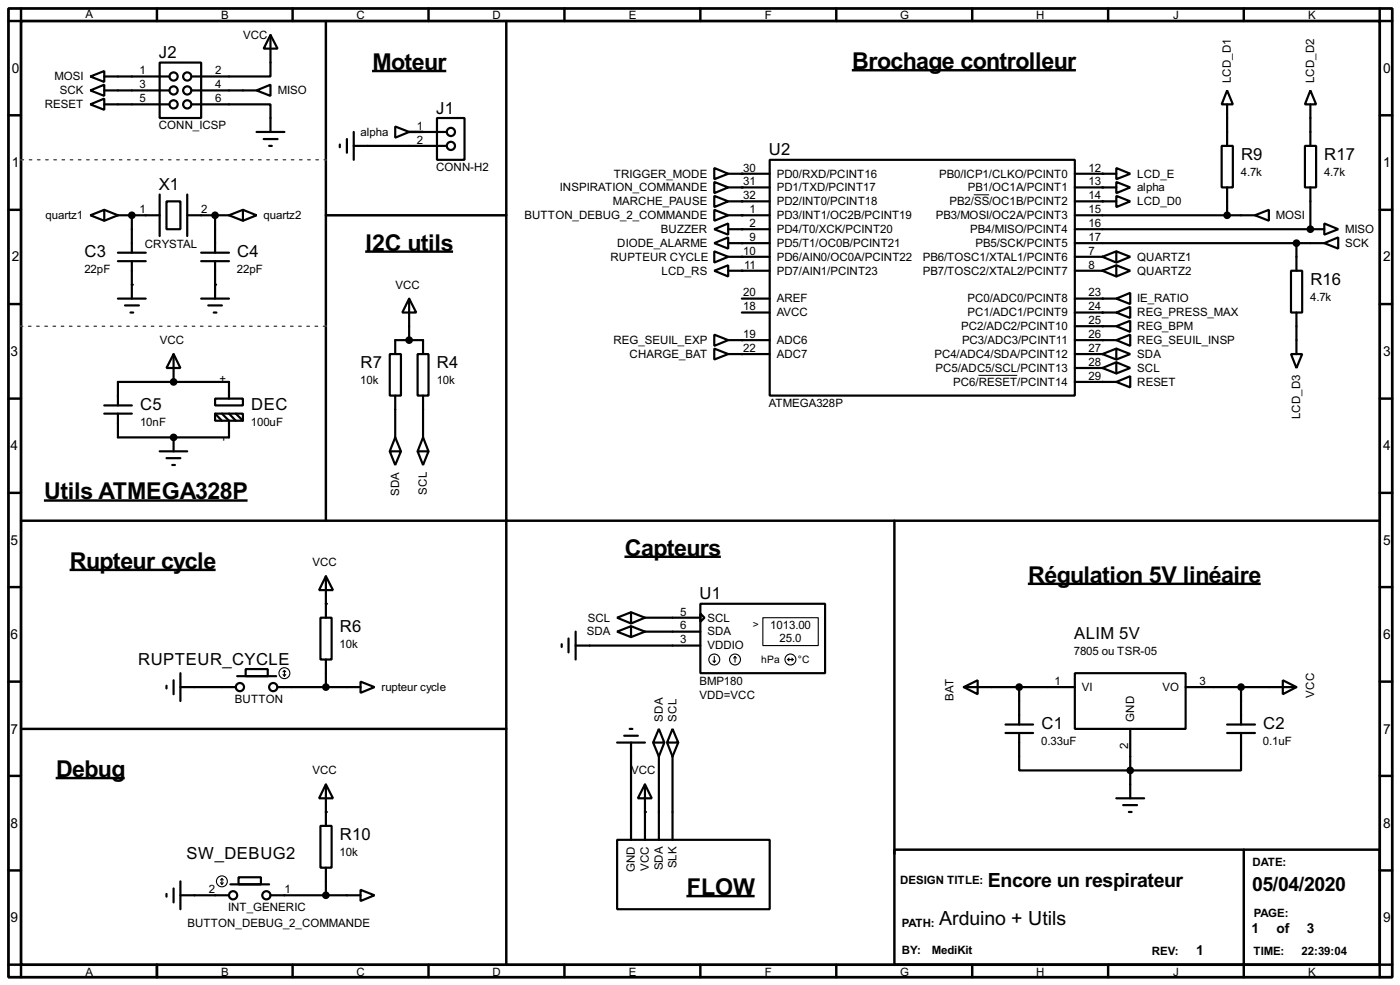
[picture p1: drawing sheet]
<svg xmlns="http://www.w3.org/2000/svg" width="256mm" height="180mm" viewBox="0 0 256 180" stroke-linecap="round" stroke-linejoin="round" font-family="sans-serif">
<path d="M1.6 1.6h253.5v177.3h-253.5zM3.9 3.9h248.9v172.7h-248.9z" fill="none" stroke="#000" stroke-width=".5"/>
<g fill="none" stroke="#000" stroke-width=".45">
<path d="M3.9 1.6v2.3h-2.3M28.8 1.6v2.3M53.6 1.6v2.3M59.7 3.9v91.4M68.2 13h13.6M78.5 1.6v2.3M92.8 3.9v172.7M103.4 1.6v2.3M128.3 1.6v2.3M153.2 1.6v2.3M156.1 12.9h41M178.1 1.6v2.3"/>
<path d="M203 1.6v2.3M227.9 1.6v2.3M252.8 1.6v2.3h2.3M1.6 21.1h2.3M1.6 38.4h2.3M59.7 39.4h33.1M252.8 21.1h2.3M252.8 38.4h2.3M1.6 55.7h2.3M66.9 46.1h16.1M252.8 55.7h2.3M1.6 73h2.3"/>
<path d="M252.8 73h2.3M1.6 90.2h2.3M3.9 95.3h248.9M8.1 91.6h37.3M163.9 95.3v61M252.8 90.2h2.3M1.6 107.5h2.3M12.8 104.3h26.7M114.4 101.9h17.7M188.3 106.9h42.7M252.8 107.5h2.3M1.6 124.8h2.3"/>
<path d="M3.9 133.4h88.9M252.8 124.8h2.3M1.6 142h2.3M1.6 159.3h2.3M10.2 142.4h12.7M163.9 155.5h88.9v21.1h-88.9zM227.9 155.5v23.4M252.8 142h2.3M252.8 159.3h2.3M1.6 176.6h2.3v2.3M28.8 176.6v2.3M53.6 176.6v2.3"/>
<path d="M78.5 176.6v2.3M103.4 176.6v2.3M125.8 164h12.5M128.3 176.6v2.3M153.2 176.6v2.3M178.1 176.6v2.3M203 176.6v2.3M255.1 176.6h-2.3v2.3"/>
</g>
<g fill="none" stroke="#000" stroke-width=".4">
<path d="M16.6 19.1l2.5-1v2zM16.6 16.6l2.5-1.1v2.1zM16.6 14l2.5-1v2zM19.1 19.1h11.9M19.1 16.6h11.9M19.1 14h11.9M29.3 11.5h7.6v10.1h-7.6zM35.1 19.1h14.5v5.1M35.1 16.6h11.9M47 16.6l2.6-1.1v2.1zM49.6 6.4l1.3 2.5h-2.6zM49.6 6.4v7.6h-14.5"/>
<path d="M224.8 16.6l1.1 2.5h-2.1zM224.8 19.1v7.6M240.1 16.6l1 2.5h-2zM240.1 19.1v7.6M16.6 39.4l2.5-1v2zM19.1 38.4l2.5 1M21.6 39.4h7.7M21.6 39.4l-2.5 1M24.2 39.4v6.9M29.3 35.6v7.6M30.5 36.9h2.6v5.1h-2.6zM34.3 39.4h7.7"/>
<path d="M34.3 35.6v7.6M39.4 39.4v6.9M42 39.4l2.5 1M44.5 38.4l2.5 1-2.5 1zM44.5 38.4l-2.5 1M47 24.2h5.1M48.3 25.5h2.6M49.3 26.7h.5M62.3 26.5v.5M63.6 25.5v2.5M64.8 26.7h17M64.8 24.2v5.1"/>
<path d="M72.4 23.2l2.6 1-2.6 1zM75 24.2h6.8M80.1 21.6h5v7.7h-5zM130.9 30.8l2.5 1-2.5 1zM130.9 33.3l2.5 1-2.5 1.1zM130.9 35.9l2.5 1-2.5 1zM130.9 38.4l2.5 1-2.5 1zM133.4 39.4h7.6M133.4 31.8h7.6M133.4 34.3h7.6M133.4 36.9h7.6M141 29.3h55.9v43.1h-55.9z"/>
<path d="M196.9 39.4h33M196.9 31.8h7.6M196.9 34.3h7.6M196.9 36.9h7.6M204.5 33.3l2.6 1-2.6 1.1zM204.5 35.9l2.6 1-2.6 1zM204.5 30.8l2.6 1-2.6 1zM223.8 26.7h2.1v7.6h-2.1zM224.8 34.3v5.1M229.9 39.4l2.6-1v2zM239.1 26.7h2v7.6h-2zM240.1 34.3v7.7"/>
<path d="M21.6 47.8h5.1M21.6 46.3h5.1M21.6 54.7h5.1M22.9 55.9h2.6M23.9 57.2h.5M24.2 47.8v6.9M36.9 47.8h5.1M36.9 46.3h5.1M36.9 54.7h5.1M38.2 55.9h2.5M39.2 57.2h.5M39.4 47.8v6.9"/>
<path d="M75 54.7l1.3 2.5h-2.6zM75 54.7v7.6M130.9 42l2.5-1.1v2.1zM130.9 44.5l2.5-1v2zM130.9 49.6l2.5-1v2zM130.9 46l2.5 1-2.5 1.1zM133.4 44.5h7.6M133.4 42h7.6M133.4 47h7.6M133.4 49.6h7.6M135.9 54.7h5.1M135.9 57.2h5.1"/>
<path d="M196.9 44.5h45.7M196.9 42h45.7M196.9 54.7h7.6M196.9 57.2h7.6M196.9 47h5.1M196.9 49.6h5.1M196.9 59.7h7.6M202 47l2.5 1.1M202 49.6l2.5 1M204.5 46l2.6 1-2.6 1.1zM204.5 48.6l2.6 1-2.6 1zM204.5 54.7l2.6-1.1v2.1z"/>
<path d="M204.5 57.2l2.6-1v2zM204.5 59.7l2.6-1v2.1zM204.5 46l-2.5 1M204.5 48.6l-2.5 1M236.5 49.6h2.1v7.6h-2.1zM237.5 44.5v5.1M237.5 57.2v7.6M242.6 40.9l2.6 1.1-2.6 1zM242.6 44.5l2.6-1v2zM19.1 75.7h5.1M19.1 74.2h5.1M21.6 75.7v4.4h20.4v-3.1l-1.3-1.3"/>
<path d="M31.8 64.8l1.3 2.6h-2.6zM31.8 64.8v5.1M39.4 73h5.1v1.2h-5.1zM39.4 75.7h5.1v1.3h-5.1zM39.4 75.7l1.3 1.3M42 73v-3.1h-20.4v4.3M42 75.7l1.2 1.3M43.2 75.7l1.3 1.3M71.4 64.8h2.1v7.6h-2.1zM72.4 64.8v-2.5h5.1v2.5M72.4 72.4v7.7M76.5 64.8h2v7.6h-2z"/>
<path d="M77.5 72.4v7.7M130.9 63.8l2.5 1-2.5 1zM130.9 61.3l2.5 1-2.5 1zM133.4 62.3h7.6M133.4 64.8h7.6M196.9 69.9h7.6M196.9 62.3h7.6M196.9 67.4h5.1M196.9 64.8h5.1M202 64.8l2.5 1M202 67.4l2.5 1M204.5 69.9l2.6-1v2z"/>
<path d="M204.5 63.8l2.6 1-2.6 1zM204.5 66.3l2.6 1.1-2.6 1zM204.5 62.3l2.6-1v2zM204.5 63.8l-2.5 1M204.5 66.3l-2.5 1.1M236.5 64.8h2.1l-1.1 2.6zM29.3 82.6h5M30.5 83.9h2.6M31.6 85.1h.5M31.8 80.1v2.5M71.4 82.6h2.1l-1.1 2.5zM72.4 80.1l1.1 2.5"/>
<path d="M72.4 80.1l-1 2.5M76.5 82.6h2l-1 2.5zM77.5 80.1l1 2.5M77.5 80.1l-1 2.5M58.7 113.1h2.1v7.6h-2.1zM59.7 105.5l1.3 2.5h-2.5zM59.7 105.5v7.6M102.9 117.9v.5M104.2 116.9v2.5M105.5 118.2h22.8M105.5 115.6v5.1M113.1 113.1l2.5-1v2z"/>
<path d="M113.1 115.6l2.5-1v2zM115.6 112.1l2.6 1M115.6 114.6l2.6 1M118.2 113.1h10.1M118.2 115.6h10.1M118.2 113.1l-2.6 1M118.2 115.6l-2.6 1M128.3 110.5h22.9v12.7h-22.9zM128.3 112.3l.8 .8-.8 .7zM30.5 125.5v.5M31.8 124.5v2.6M33.1 125.8h10.1"/>
<path d="M33.1 123.2v5.1M43.5 123.8h7.1M45 122.5h4.1v1.3h-4.1zM50.9 125.8h15.2M59.7 120.7v5.1M66.1 124.8l2.5 1-2.5 1zM113.1 135.9h5.1M114.4 134.7h2.5M115.4 133.4h.5M115.6 135.9v17.8M119.7 135.9l1 2.6M120.7 133.4l1 2.5h-2z"/>
<path d="M120.7 138.5v15.2M121.7 135.9l-1 2.6M122.2 135.9l1 2.6M123.2 133.4l1.1 2.5h-2.1zM123.2 138.5v15.2M124.3 135.9l-1.1 2.6M176.6 125.8l2.5-1.3v2.6zM176.6 125.8h20.3M184.2 134.2h5.1M184.2 132.6h5.1M186.7 134.2v6.8h40.7v-6.8M186.7 125.8v6.8"/>
<path d="M196.9 123.2h20.3v10.2h-20.3zM207.1 133.4v12.7M217.2 125.8h20.3M224.8 134.2h5.1M224.8 132.6h5.1M227.4 125.8v6.8M235 124.5l2.5 1.3-2.5 1.3zM58.7 151.2h2.1v7.6h-2.1zM59.7 143.6l1.3 2.5h-2.5zM59.7 143.6v7.6M59.7 158.8v5.1M113.1 153.7h27.9v12.7h-27.9z"/>
<path d="M118.2 143.6l1.2 2.5h-2.5zM118.2 143.6v10.1M204.5 146.1h5.1M205.8 147.4h2.5M206.8 148.6h.5M30.5 163.6v.5M31.8 162.6v2.6M33.1 163.9h8.9M33.1 161.3v5.1M42.2 161.9h7.1M43.7 160.6h4.1v1.3h-4.1zM49.6 163.9h16.5"/>
<path d="M66.1 162.9l2.5 1-2.5 1z"/>
<circle cx="31.8" cy="14" r=".75"/>
<circle cx="31.8" cy="16.6" r=".75"/>
<circle cx="31.8" cy="19.1" r=".75"/>
<circle cx="34.3" cy="19.1" r=".75"/>
<circle cx="34.3" cy="14" r=".75"/>
<circle cx="34.3" cy="16.6" r=".75"/>
<circle cx="82.6" cy="26.7" r=".75"/>
<circle cx="82.6" cy="24.2" r=".75"/>
<circle cx="43.9" cy="125.8" r=".75"/>
<circle cx="50" cy="125.8" r=".75"/>
<circle cx="42.7" cy="163.9" r=".75"/>
<circle cx="48.8" cy="163.9" r=".75"/>
</g>
<g fill="#000">
<circle cx="135.9" cy="31.8" r=".2"/>
<circle cx="135.9" cy="34.3" r=".2"/>
<circle cx="135.9" cy="36.9" r=".2"/>
<circle cx="135.9" cy="39.4" r=".2"/>
<circle cx="202" cy="34.3" r=".2"/>
<circle cx="202" cy="36.9" r=".2"/>
<circle cx="202" cy="31.8" r=".2"/>
<circle cx="24.2" cy="52.1" r=".2"/>
<circle cx="39.4" cy="52.1" r=".2"/>
<circle cx="135.9" cy="49.6" r=".2"/>
<circle cx="135.9" cy="42" r=".2"/>
<circle cx="135.9" cy="44.5" r=".2"/>
<circle cx="135.9" cy="47" r=".2"/>
<circle cx="202" cy="54.7" r=".2"/>
<circle cx="202" cy="57.2" r=".2"/>
<circle cx="202" cy="59.7" r=".2"/>
<circle cx="202" cy="49.6" r=".2"/>
<circle cx="202" cy="47" r=".2"/>
<circle cx="240.1" cy="42" r=".2"/>
<circle cx="31.8" cy="69.9" r=".2"/>
<circle cx="135.9" cy="64.8" r=".2"/>
<circle cx="135.9" cy="62.3" r=".2"/>
<circle cx="202" cy="64.8" r=".2"/>
<circle cx="202" cy="69.9" r=".2"/>
<circle cx="202" cy="67.4" r=".2"/>
<circle cx="202" cy="62.3" r=".2"/>
<circle cx="31.8" cy="80.1" r=".2"/>
<circle cx="59.7" cy="110.5" r=".2"/>
<circle cx="59.7" cy="148.6" r=".2"/>
<circle cx="118.2" cy="148.6" r=".2"/>
</g>
<g fill="#000" stroke="#000" stroke-width=".4">
<circle cx="24.1" cy="39.4" r=".5"/>
<circle cx="39.4" cy="39.4" r=".5"/>
<circle cx="224.8" cy="39.4" r=".5"/>
<circle cx="237.5" cy="44.5" r=".5"/>
<circle cx="240" cy="42" r=".5"/>
<circle cx="31.8" cy="69.9" r=".5"/>
<circle cx="74.9" cy="62.3" r=".5"/>
<circle cx="31.8" cy="80.1" r=".5"/>
<circle cx="59.7" cy="125.8" r=".5"/>
<circle cx="186.7" cy="125.8" r=".5"/>
<circle cx="227.3" cy="125.8" r=".5"/>
<circle cx="207" cy="141" r=".5"/>
<circle cx="59.7" cy="163.9" r=".5"/>
</g>
<g fill="none" stroke="#000" stroke-width=".2">
<path d="M139.8 113.1h10.1v5.1h-10.1zM51.9 123.5l.2 .3M52.1 122.7v1.1M52.1 122.7l-.2 .3M52.1 122.7l.3 .3M52.4 123.5l-.3 .3M130.6 121l.3 .2M130.9 120.2v1M131.1 121l-.2 .2M134.7 120.2l-.3 .3M134.7 120.2l.2 .3M134.7 120.2v1"/>
<path d="M144.3 120.7h1M144.3 120.7l.3 .3M144.6 120.5l-.3 .2M145.1 120.5l.2 .2M145.3 120.7l-.2 .3M40.4 161.6l.3 .3M40.7 160.8v1.1M40.7 160.8l.2 .3M40.7 160.8l-.3 .3M40.9 161.6l-.2 .3"/>
<circle cx="52.1" cy="123.2" r="1"/>
<circle cx="130.8" cy="120.7" r="1"/>
<circle cx="134.6" cy="120.7" r="1"/>
<circle cx="144.8" cy="120.7" r="1"/>
<circle cx="40.6" cy="161.3" r="1"/>
</g>
<path d="M3.9 29.3h55.8M3.9 59.7h55.8" fill="none" stroke="#fff" stroke-width=".18"/>
<path d="M3.9 29.3h55.8M59.7 59.7h-55.8" fill="none" stroke="#000" stroke-width=".18" stroke-dasharray=".5 1"/>
<path d="M178.4 35.7h2.8M179.3 68.7h7.1" fill="none" stroke="#000" stroke-width=".18"/>
<g font-size="4.8">
<text x="68.2" y="12.8">Moteur</text>
<text x="156.1" y="12.7">Brochage controlleur</text>
<text x="67" y="45.9">I2C utils</text>
<text x="8.1" y="91.4">Utils ATMEGA328P</text>
<text x="114.5" y="101.7">Capteurs</text>
<text x="12.8" y="104.1">Rupteur cycle</text>
<text x="188.4" y="106.7">Régulation 5V linéaire</text>
<text x="10.3" y="142.2">Debug</text>
<text x="125.8" y="163.8">FLOW</text>
</g>
<g font-size="4">
<text x="181" y="162.3">Encore un respirateur</text>
<text x="229.4" y="163.1">05/04/2020</text>
<text x="172.1" y="169.2">Arduino + Utils</text>
</g>
<g font-size="3.4">
<text x="29.1" y="10.6">J2</text>
<text x="79.9" y="20.8">J1</text>
<text x="140.9" y="28.5">U2</text>
<text x="227.4" y="29.3">R9</text>
<text x="242.6" y="29.3">R17</text>
<text x="29.1" y="34.8">X1</text>
<text x="15.5" y="47.1">C3</text>
<text x="43.5" y="47.1">C4</text>
<text x="240.1" y="52.1">R16</text>
<text x="66.1" y="67.4">R7</text>
<text x="80.1" y="67.4">R4</text>
<text x="25.7" y="75">C5</text>
<text x="46" y="75">DEC</text>
<text x="128.2" y="109.7">U1</text>
<text x="62.3" y="115.6">R6</text>
<text x="196.8" y="116.9">ALIM 5V</text>
<text x="25.3" y="121.7">RUPTEUR_CYCLE</text>
<text x="190.8" y="133.4">C1</text>
<text x="231.4" y="133.4">C2</text>
<text x="62.3" y="153.7">R10</text>
<text x="34.2" y="157.2">SW_DEBUG2</text>
</g>
<g font-size="2.8">
<text x="2.2" y="13.4">0</text>
<text x="253.4" y="13.4">0</text>
<text x="2.2" y="30.6">1</text>
<text x="253.4" y="30.6">1</text>
<text x="2.2" y="47.9">2</text>
<text x="253.4" y="47.9">2</text>
<text x="1.9" y="65.2">3</text>
<text x="253.4" y="65.2">3</text>
<text x="1.9" y="82.4">4</text>
<text x="253.4" y="82.4">4</text>
<text x="1.9" y="99.7">5</text>
<text x="253.4" y="99.7">5</text>
<text x="1.9" y="117">6</text>
<text x="253.4" y="117">6</text>
<text x="1.9" y="134.3">7</text>
<text x="253.4" y="134.3">7</text>
<text x="1.9" y="151.5">8</text>
<text x="253.4" y="151.5">8</text>
<text x="1.9" y="168.8">9</text>
<text x="229.3" y="170.8">1</text>
<text x="233.9" y="170.8">of</text>
<text x="239.4" y="170.8">3</text>
<text x="253.4" y="168.8">9</text>
<text x="219.1" y="174.9">1</text>
</g>
<g font-size="2.4">
<text x="15.6" y="3.2">A</text>
<text x="40.5" y="3.5">B</text>
<text x="65.3" y="3.5">C</text>
<text x="90.2" y="3.5">D</text>
<text x="115.2" y="3.5">E</text>
<text x="140.1" y="3.5">F</text>
<text x="164.9" y="3.5">G</text>
<text x="189.8" y="3.5">H</text>
<text x="214.9" y="3.5">J</text>
<text x="239.6" y="3.5">K</text>
<text x="44.5" y="7.1">VCC</text>
<text x="10" y="14.7">MOSI</text>
<text x="10.9" y="17.3">SCK</text>
<text x="25.6" y="13.6">1</text>
<text x="25.6" y="16.2">3</text>
<text x="39.4" y="13.6">2</text>
<text x="39.4" y="16.2">4</text>
<text x="50.9" y="17.3">MISO</text>
<text x="225.5" y="15.2" transform="rotate(-90 225.5 15.2)">LCD_D1</text>
<text x="240.8" y="15.2" transform="rotate(-90 240.8 15.2)">LCD_D2</text>
<text x="8.2" y="19.8">RESET</text>
<text x="25.6" y="18.7">5</text>
<text x="29.1" y="23.7">CONN_ICSP</text>
<text x="39.4" y="18.7">6</text>
<text x="76.4" y="23.8">1</text>
<text x="66.1" y="24.9">alpha</text>
<text x="76.4" y="26.3">2</text>
<text x="79.9" y="31.4">CONN-H2</text>
<text x="102.6" y="35">INSPIRATION_COMMANDE</text>
<text x="112.4" y="32.5">TRIGGER_MODE</text>
<text x="136.2" y="33.9">31</text>
<text x="136.2" y="31.4">30</text>
<text x="142.3" y="35">PD1/TXD/PCINT17</text>
<text x="142.3" y="32.5">PD0/RXD/PCINT16</text>
<text x="172" y="32.5">PB0/ICP1/CLKO/PCINT0</text>
<text x="177.3" y="35">PB1/OC1A/PCINT1</text>
<text x="199.4" y="31.4">12</text>
<text x="199.4" y="33.9">13</text>
<text x="208.3" y="35">alpha</text>
<text x="208.3" y="32.5">LCD_E</text>
<text x="227.3" y="32.2">4.7k</text>
<text x="242.6" y="32.2">4.7k</text>
<text x="8.4" y="40.1">quartz1</text>
<text x="25.6" y="39">1</text>
<text x="36.9" y="39">2</text>
<text x="48.3" y="40.1">quartz2</text>
<text x="96.1" y="40.1">BUTTON_DEBUG_2_COMMANDE</text>
<text x="112.3" y="37.6">MARCHE_PAUSE</text>
<text x="136.2" y="36.5">32</text>
<text x="137.3" y="41.6">2</text>
<text x="137.3" y="39">1</text>
<text x="142.3" y="40.1">PD3/INT1/OC2B/PCINT19</text>
<text x="142.3" y="37.6">PD2/INT0/PCINT18</text>
<text x="171.4" y="40.1">PB3/MOSI/OC2A/PCINT3</text>
<text x="173.9" y="37.6">PB2/SS/OC1B/PCINT2</text>
<text x="199.4" y="39">15</text>
<text x="199.4" y="36.5">14</text>
<text x="199.4" y="41.6">16</text>
<text x="208.3" y="37.6">LCD_D0</text>
<text x="233.7" y="40.1">MOSI</text>
<text x="26.5" y="45.3">CRYSTAL</text>
<text x="111.8" y="47.7">RUPTEUR CYCLE</text>
<text x="113.1" y="45.2">DIODE_ALARME</text>
<text x="121.1" y="42.7">BUZZER</text>
<text x="136.2" y="46.6">10</text>
<text x="137.3" y="44.1">9</text>
<text x="142.3" y="47.7">PD6/AIN0/OC0A/PCINT22</text>
<text x="142.3" y="45.2">PD5/T1/OC0B/PCINT21</text>
<text x="142.3" y="42.7">PD4/T0/XCK/PCINT20</text>
<text x="169" y="47.7">PB6/TOSC1/XTAL1/PCINT6</text>
<text x="177.7" y="42.7">PB4/MISO/PCINT4</text>
<text x="178.7" y="45.2">PB5/SCK/PCINT5</text>
<text x="199.4" y="44.1">17</text>
<text x="199.4" y="46.6">7</text>
<text x="208.3" y="47.7">QUARTZ1</text>
<text x="246.4" y="42.7">MISO</text>
<text x="246.4" y="45.2">SCK</text>
<text x="15.5" y="50">22pF</text>
<text x="43.4" y="50">22pF</text>
<text x="72.4" y="52.8">VCC</text>
<text x="121.2" y="50.3">LCD_RS</text>
<text x="136.3" y="49.2">11</text>
<text x="142.3" y="50.3">PD7/AIN1/PCINT23</text>
<text x="169" y="50.3">PB7/TOSC2/XTAL2/PCINT7</text>
<text x="199.4" y="49.2">8</text>
<text x="208.3" y="50.3">QUARTZ2</text>
<text x="136.2" y="56.8">18</text>
<text x="136.2" y="54.3">20</text>
<text x="142.3" y="57.9">AVCC</text>
<text x="142.3" y="55.4">AREF</text>
<text x="177.2" y="57.9">PC1/ADC1/PCINT9</text>
<text x="177.2" y="55.4">PC0/ADC0/PCINT8</text>
<text x="199.4" y="59.3">25</text>
<text x="199.4" y="56.8">24</text>
<text x="199.4" y="54.3">23</text>
<text x="208.3" y="55.4">IE_RATIO</text>
<text x="208.3" y="57.9">REG_PRESS_MAX</text>
<text x="240" y="55">4.7k</text>
<text x="29.3" y="63">VCC</text>
<text x="112.4" y="63">REG_SEUIL_EXP</text>
<text x="115.3" y="65.5">CHARGE_BAT</text>
<text x="136.2" y="61.9">19</text>
<text x="136.2" y="64.4">22</text>
<text x="142.3" y="63">ADC6</text>
<text x="142.3" y="65.5">ADC7</text>
<text x="171.2" y="65.5">PC4/ADC4/SDA/PCINT12</text>
<text x="176.1" y="60.4">PC2/ADC2/PCINT10</text>
<text x="176.2" y="63">PC3/ADC3/PCINT11</text>
<text x="199.4" y="64.4">27</text>
<text x="199.4" y="61.9">26</text>
<text x="208.3" y="65.5">SDA</text>
<text x="208.3" y="60.4">REG_BPM</text>
<text x="208.3" y="63">REG_SEUIL_INSP</text>
<text x="41.6" y="69.9" transform="rotate(-90 41.6 69.9)">+</text>
<text x="66" y="70.3">10k</text>
<text x="80" y="70.3">10k</text>
<text x="171.4" y="68.1">PC5/ADC5/SCL/PCINT13</text>
<text x="174.6" y="70.6">PC6/RESET/PCINT14</text>
<text x="199.4" y="69.5">29</text>
<text x="199.4" y="67">28</text>
<text x="208.3" y="70.6">RESET</text>
<text x="208.3" y="68.1">SCL</text>
<text x="25.7" y="78">10nF</text>
<text x="45.9" y="78">100uF</text>
<text x="140.8" y="74.5">ATMEGA328P</text>
<text x="238.2" y="76.7" transform="rotate(-90 238.2 76.7)">LCD_D3</text>
<text x="41.5" y="80.8" transform="rotate(-90 41.5 80.8)">-</text>
<text x="73.1" y="90.7" transform="rotate(-90 73.1 90.7)">SDA</text>
<text x="78.2" y="90.5" transform="rotate(-90 78.2 90.5)">SCL</text>
<text x="57.2" y="103.6">VCC</text>
<text x="107.7" y="113.8">SCL</text>
<text x="124.6" y="112.7">5</text>
<text x="129.6" y="113.8">SCL</text>
<text x="62.2" y="118.6">10k</text>
<text x="107.5" y="116.3">SDA</text>
<text x="124.6" y="115.2">6</text>
<text x="124.6" y="117.8">3</text>
<text x="129.6" y="116.3">SDA</text>
<text x="129.6" y="118.9">VDDIO</text>
<text x="141.1" y="115.1">1013.00</text>
<text x="142.8" y="117.6">25.0</text>
<text x="196.7" y="119.9">7805 ou TSR-05</text>
<text x="128.1" y="125.3">BMP180</text>
<text x="193.2" y="125.4">1</text>
<text x="219.8" y="125.4">3</text>
<text x="43" y="128.7">BUTTON</text>
<text x="69.9" y="126.5">rupteur cycle</text>
<text x="128.1" y="127.9">VDD=VCC</text>
<text x="174.7" y="128.3" transform="rotate(-90 174.7 128.3)">BAT</text>
<text x="198.2" y="126.5">VI</text>
<text x="212.9" y="126.5">VO</text>
<text x="240.8" y="127.7" transform="rotate(-90 240.8 127.7)">VCC</text>
<text x="121.4" y="132.1" transform="rotate(-90 121.4 132.1)">SDA</text>
<text x="123.9" y="132.1" transform="rotate(-90 123.9 132.1)">SCL</text>
<text x="190.8" y="136.4">0.33uF</text>
<text x="206.7" y="137.1" transform="rotate(-90 206.7 137.1)">2</text>
<text x="207.8" y="132.1" transform="rotate(-90 207.8 132.1)">GND</text>
<text x="231.4" y="136.4">0.1uF</text>
<text x="57.2" y="141.7">VCC</text>
<text x="115.6" y="141.7">VCC</text>
<text x="62.2" y="156.7">10k</text>
<text x="116.3" y="159.7" transform="rotate(-90 116.3 159.7)">GND</text>
<text x="118.9" y="159.4" transform="rotate(-90 118.9 159.4)">VCC</text>
<text x="121.4" y="159.3" transform="rotate(-90 121.4 159.3)">SDA</text>
<text x="123.9" y="158.9" transform="rotate(-90 123.9 158.9)">SLK</text>
<text x="164.9" y="161.8">DESIGN TITLE:</text>
<text x="229.4" y="158.4">DATE:</text>
<text x="38.3" y="163.5">2</text>
<text x="41.8" y="166.8">INT_GENERIC</text>
<text x="52.1" y="163.5">1</text>
<text x="229.7" y="167.8">PAGE:</text>
<text x="34.3" y="169.7">BUTTON_DEBUG_2_COMMANDE</text>
<text x="165.2" y="169.7">PATH:</text>
<text x="15.6" y="178.6">A</text>
<text x="40.5" y="178.6">B</text>
<text x="65.3" y="178.6">C</text>
<text x="90.2" y="178.6">D</text>
<text x="115.2" y="178.6">E</text>
<text x="140.1" y="178.6">F</text>
<text x="164.9" y="178.6">G</text>
<text x="165.2" y="174.7">BY:</text>
<text x="170.7" y="174.7">MediKit</text>
<text x="189.8" y="178.6">H</text>
<text x="211" y="174.7">REV:</text>
<text x="214.9" y="178.6">J</text>
<text x="229.6" y="174.7">TIME:</text>
<text x="238.5" y="174.7">22:39:04</text>
<text x="239.6" y="178.6">K</text>
</g>
<g font-size="2.1">
<text x="137.9" y="115">&gt;</text>
<text x="139.5" y="121.3">hPa</text>
<text x="146.2" y="121.3">°C</text>
</g>
</svg>
